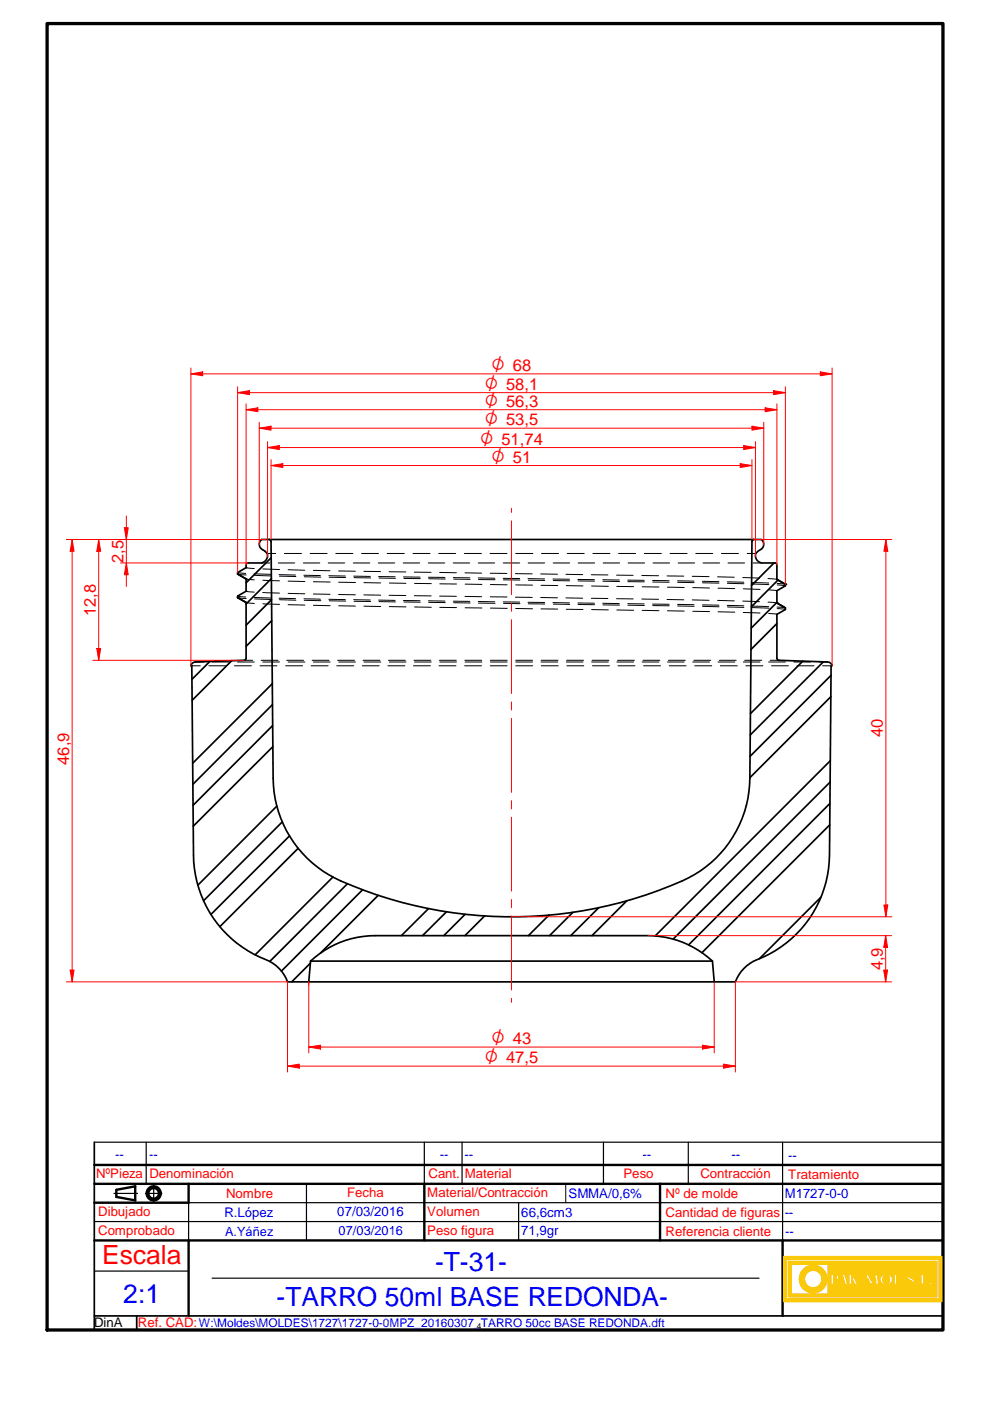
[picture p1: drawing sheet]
<svg xmlns="http://www.w3.org/2000/svg" width="210mm" height="297mm" viewBox="0 0 210 297" stroke-linecap="round" stroke-linejoin="round" font-family="sans-serif">
<path d="M10 5h190v277h-190z" fill="none" stroke="#000" stroke-width=".7"/>
<g fill="none" stroke="#000" stroke-width=".51">
<path d="M20 255h20M20 251h180M20 247h180M24.7 252.3v1.5M28.7 251.5v3M140 251v12M20 263h180M166 263v16"/>
<circle cx="32.6" cy="253" r="1.13"/>
<circle cx="32.6" cy="253" r="1.5"/>
</g>
<path d="M200 242.2v39.8h-180v-39.8M20 279h180M29 279v3" fill="none" stroke="#000" stroke-width=".36"/>
<g fill="none" stroke="#000" stroke-width=".25">
<path d="M20 259h180M24.2 253h5M30.8 253h3.5M31 242.2v8.8M32.6 251.3v3.5M40 255v8M65 251v12M98 242.2v8.8M110 255v8M128 242.2v8.8M146 242.2v8.8M166 242.2v20.8"/>
<path d="M20 269.5h20M45 271h116"/>
</g>
<g fill="#faca0a">
<path d="M166.2 266.4v9.5h33.5v-9.5zM166.8 267h32.4v8.4h-32.4z" fill-rule="evenodd"/>
<path d="M167.3 267.5v7.4h31.4v-7.4zM194.1 272.1a.3 .3 0 0 1 .6 0 .3 .3 0 0 1-.6 0zM195.3 270.2h.6v1.9h.9v.3h-1.5zM197.1 271.9h.5v.3l-.4 .1zM167.8 268h7.9v6.4h-7.9zM176.2 270.2h1.4l.4 .6-.1 .3-.3 .3h-.8v1h-.6zM178.6 270.2h.6l.7 2.2h-.7l-.2-.5h-.6l-.2 .5h-.2zM180 270.2h.7v.9l.7-.9h.4l-.6 .6 .8 1.6h-.7l-.5-1-.1 1h-.7zM182.1 271h.9v.3h-.9zM183.8 270.2h.3l.8 1.4 .8-1.4h.4l.3 2.2h-.7v-1.4l-.8 1.4h-.3l-.6-1.4-.2 1.4h-.4zM186.9 270.6a1.31 1.31 0 0 1 1.8-.4 1.31 1.31 0 0 1 .4 1.8 1.35 1.35 0 0 1-1.7 .4 1.35 1.35 0 0 1-.7-1.6zM189.6 270.2h.6v1.9h1v.3h-1.6zM192.5 270.4a.77 .77 0 0 1 .8-.3 .77 .77 0 0 1 .6 .7h-.3a.4 .4 0 0 0-.3-.5 .4 .4 0 0 0-.5 .4l.2 .1a1.15 1.15 0 0 1 1 1.1 .83 .83 0 0 1-.9 .5 .83 .83 0 0 1-.7-.8h.3a.45 .45 0 0 0 .2 .6 .45 .45 0 0 0 .6-.3l-.4-.4a.86 .86 0 0 1-.7-.7z" fill-rule="evenodd"/>
</g>
<path d="M176.2 270.2h1.2a.66 .66 0 0 1 .6 .7 .66 .66 0 0 1-.9 .5h-.3v1h-.6zM178.6 270.2h.6l.7 2.2h-.7l-.2-.5h-.6l-.2 .5h-.2zM180 270.2h.7v.9l.7-.9h.4l-.6 .6 .8 1.6h-.7l-.5-1-.1 1h-.7zM183.8 270.2h.3l.8 1.4 .8-1.4h.4l.3 2.2h-.7v-1.4l-.8 1.4h-.3l-.6-1.4-.2 1.4h-.4zM187.1 270.3a1.28 1.28 0 0 1 1.9 .2 1.28 1.28 0 0 1-.3 1.8 1.27 1.27 0 0 1-1.8-.2 1.27 1.27 0 0 1 .2-1.8zM193.1 270.1h.1M193.1 270.1l-.5 .2-.2 .5M193.2 270.1l.6 .3 .1 .4h-.3a.4 .4 0 0 0-.3-.5 .4 .4 0 0 0-.5 .4l.4 .2" fill="none" stroke="#faca0a" stroke-width=".36"/>
<circle cx="193.2" cy="270.9" r=".18" fill="#faca0a"/>
<path d="M193.2 270.9a.78 .78 0 0 1 .7 .5 .78 .78 0 0 1-.1 .8" fill="none" stroke="#faca0a" stroke-width=".36"/>
<circle cx="193.8" cy="272.2" r=".18" fill="#faca0a"/>
<path d="M193.8 272.2a.85 .85 0 0 1-.9 .1 .85 .85 0 0 1-.5-.7h.3v.4l.4 .2" fill="none" stroke="#faca0a" stroke-width=".36"/>
<circle cx="193.1" cy="272.2" r=".18" fill="#faca0a"/>
<path d="M193.5 271.9l-.4 .3" fill="none" stroke="#faca0a" stroke-width=".36"/>
<circle cx="193.5" cy="271.9" r=".18" fill="#faca0a"/>
<path d="M192.4 270.8l.3 .5 .7 .4 .1 .2" fill="none" stroke="#faca0a" stroke-width=".36"/>
<path d="M170.3 269.3a2.91 2.91 0 0 1 3.1-.9 2.91 2.91 0 0 1 2 2.6h-1a1.89 1.89 0 0 0-2.9-1.4 1.89 1.89 0 0 0 0 3.2 1.89 1.89 0 0 0 2.9-1.5h1a2.91 2.91 0 0 1-4 2.6 2.91 2.91 0 0 1-1.1-4.6z" fill-rule="evenodd" fill="#faca0a"/>
<path d="M170.6 269a2.91 2.91 0 0 1 3-.5 2.91 2.91 0 0 1 1.8 2.5h-1a1.89 1.89 0 0 0-2.9-1.4 1.89 1.89 0 0 0 0 3.2 1.89 1.89 0 0 0 2.9-1.5h1a2.91 2.91 0 0 1-4.2 2.5 2.91 2.91 0 0 1-.6-4.8z" fill="none" stroke="#faca0a" stroke-width=".36"/>
<path d="M176.8 270.3l.4 .1 .1 .3-.2 .5-.3 .1z" fill-rule="evenodd" fill="#faca0a"/>
<path d="M176.8 270.3a.46 .46 0 0 1 .5 .5 .46 .46 0 0 1-.5 .5z" fill="none" stroke="#faca0a" stroke-width=".36"/>
<path d="M178.7 270.7l.3 1h-.5z" fill="#faca0a"/>
<path d="M178.7 270.7l.3 1h-.5z" fill="none" stroke="#faca0a" stroke-width=".36"/>
<path d="M187.6 270.5a.75 .75 0 0 1 .9 .1 .75 .75 0 0 1 .1 .9v.3a.66 .66 0 0 1-.7 .4 1.07 1.07 0 0 1-.3-1.7z" fill-rule="evenodd" fill="#faca0a"/>
<g fill="none" stroke="#faca0a" stroke-width=".36">
<path d="M166.2 266.4h33.5v9.5h-33.5zM166.8 267h32.4v8.4h-32.4zM167.3 267.5h31.4v7.4h-31.4zM167.8 268h7.9v6.4h-7.9zM182.1 271h.9v.3h-.9zM187.6 270.5a.75 .75 0 0 1 .9 .1 .75 .75 0 0 1 .1 .9 .68 .68 0 0 1-.6 .7 .68 .68 0 0 1-.7-.7v-.6zM189.6 270.2h.6v1.9h1v.3h-1.6zM195.3 270.2h.6v1.9h.9v.3h-1.5z"/>
<circle cx="194.4" cy="272.1" r=".3"/>
<circle cx="197.4" cy="272.1" r=".3"/>
</g>
<path d="M20 242.2h180M40 255h160M90 242.2v8.8" fill="none" stroke="#000" stroke-width=".25"/>
<path d="M24.7 253.8l4 .7M28.7 251.5l-4 .8M40 251v4M90 251v12M40 263v16" fill="none" stroke="#000" stroke-width=".51"/>
<g fill="none" stroke="#000" stroke-width=".21">
<path d="M55.5 119.4h1.7M56.7 117.3h1.8M59 119.4h3.5M60.3 117.3h3.6M64.3 119.4h3.5M65.8 117.3h3.6M69.6 119.4h3.5M71.2 117.3h3.6M74.9 119.4h3.5M76.7 117.3h3.6M80.2 119.4h3.5M82.1 117.3h3.6"/>
<path d="M85.5 119.4h3.5M87.6 117.3h3.6M90.8 119.4h3.5M93 117.3h3.6M96.1 119.4h3.5M98.5 117.3h3.6M101.4 119.4h3.5M103.9 117.3h3.6M106.7 119.4h3.5M109.4 117.3h3.6M112 119.4h3.5M114.9 117.3h3.6"/>
<path d="M117.3 119.4h3.5M120.3 117.3h3.6M122.6 119.4h3.5M125.8 117.3h3.6M127.9 119.4h3.5M131.2 117.3h3.6M133.2 119.4h3.5M136.7 117.3h3.6M138.5 119.4h3.5M142.1 117.3h3.6M143.8 119.4h3.5M147.6 117.3h3.6"/>
<path d="M149.1 119.4h3.5M153 117.3h3.6M154.4 119.4h3.5M158.5 117.3h1.8M159.7 119.4h1.8M50.4 126.4h.1M50.4 121.4h.1M50.4 126.4l1.7 .2M50.4 121.4l1.7 .2M50.5 121.8l1.7 .1M50.5 126.7l1.7 .2M51.8 140h1.8"/>
<path d="M52.2 127.7l1.7 .3M52.2 122.7h.1M52.2 125.3h.1M52.2 120.4h.1M52.2 122.8l1.7 .1M52.2 125.4l1.7 .1M52.2 120.4l1.7 .1M53.9 126.7l3.5 .1M53.9 121.7l3.5 .1M54 122l3.5 .1M54 127l3.5 .1M55.4 140h3.6"/>
<path d="M55.7 125.6l3.6 .2M55.7 120.6l3.6 .2M55.8 128l3.5 .1M55.8 123l3.5 .1M59.2 126.8l3.5 .1M59.2 121.8l3.5 .1M59.3 122.2h3.5M59.3 127.1l3.5 .2M60.8 140h3.6M61.1 128.2l3.6 .1M61.1 123.2l3.6 .1M61.1 125.8l3.5 .1"/>
<path d="M61.1 120.8l3.5 .1M64.5 127h3.4M64.5 122h3.4M64.5 122.3l3.6 .1M64.5 127.3l3.6 .1M66.2 140h3.6M66.5 128.3l3.5 .1M66.5 123.3l3.5 .1M66.5 125.9l3.5 .1M66.5 120.9l3.5 .1M69.7 127.1h3.5M69.7 122.1h3.5"/>
<path d="M69.8 122.4h3.5M69.8 127.4h3.5M71.6 140h3.6M71.8 126l3.6 .1M71.8 121.1h3.6M71.8 128.4l3.6 .1M71.8 123.4l3.6 .1M75 127.1l3.5 .1M75 122.2h3.5M75.1 122.5h3.5M75.1 127.5h3.5M77 140h3.6"/>
<path d="M77.2 126.1l3.5 .1M77.2 121.1l3.5 .1M77.2 128.5l3.6 .1M77.2 123.5l3.6 .1M80.3 127.2l3.5 .1M80.3 122.2l3.5 .1M80.4 122.6h3.5M80.4 127.6h3.5M82.4 140h3.6M82.5 126.2l3.6 .1M82.5 121.2l3.6 .1M82.6 128.6l3.5 .1"/>
<path d="M82.6 123.6l3.5 .1M85.6 127.3l3.5 .1M85.6 122.3l3.5 .1M85.7 122.6l3.5 .1M85.7 127.6l3.5 .1M87.8 140h3.6M87.9 126.3h3.5M87.9 121.3h3.5M87.9 128.7l3.6 .1M87.9 123.7h3.6M90.9 122.4h3.5M90.9 127.4h3.5"/>
<path d="M90.9 122.7l3.5 .1M90.9 127.7l3.5 .1M93.2 140h3.6M93.2 126.4h3.6M93.2 121.4h3.6M93.3 128.8h3.5M93.3 123.8h3.5M96.2 122.5h3.5M96.2 127.5h3.5M96.2 122.8h3.5M96.2 127.8h3.5M98.6 140h3.6"/>
<path d="M98.6 126.4l3.6 .1M98.6 121.5h3.6M98.7 128.9h3.5M98.7 123.8l3.5 .1M101.4 122.5l3.5 .1M101.4 127.5l3.5 .1M101.5 122.9h3.5M101.5 127.9h3.5M104 126.5l3.5 .1M104 121.5l3.5 .1M104 140h3.6M104 128.9l3.6 .1"/>
<path d="M104 123.9l3.6 .1M106.7 122.6l3.5 .1M106.7 127.6l3.5 .1M106.8 122.9l3.5 .1M106.8 127.9l3.5 .1M109.3 126.6l3.6 .1M109.3 121.6l3.6 .1M109.4 129l3.5 .1M109.4 124l3.5 .1M109.4 140h3.6M112 122.7h3.5M112 127.7h3.5"/>
<path d="M112.1 123l3.4 .1M112.1 128l3.4 .1M114.7 126.7h3.5M114.7 121.7l3.5 .1M114.7 129.1h3.6M114.7 124.1h3.6M114.8 140h3.6M117.3 122.8h3.5M117.3 127.8h3.5M117.3 123.1h3.5M117.3 128.1h3.5M120 126.8h3.6"/>
<path d="M120 121.8h3.6M120.1 129.2h3.6M120.1 124.2h3.6M120.2 140h3.6M122.6 122.9h3.5M122.6 127.8l3.5 .1M122.6 123.2h3.5M122.6 128.2h3.5M125.4 126.9h3.5M125.4 121.9h3.5M125.5 129.2l3.5 .1M125.5 124.2l3.5 .1"/>
<path d="M125.6 140h3.6M127.8 122.9l3.5 .1M127.8 127.9l3.5 .1M127.9 123.2l3.5 .1M127.9 128.2l3.5 .1M130.8 126.9l3.5 .1M130.8 121.9l3.5 .1M130.8 129.3l3.6 .1M130.8 124.3l3.6 .1M131 140h3.6M133.1 123h3.5M133.1 128h3.5"/>
<path d="M133.2 123.3l3.5 .1M133.2 128.3l3.5 .1M136.1 127l3.6 .1M136.1 122l3.6 .1M136.2 129.4l3.6 .1M136.2 124.4l3.6 .1M136.4 140h3.6M138.4 123.1h3.5M138.4 128.1h3.5M138.5 123.4h3.4M138.5 128.4h3.4M141.5 127.1l3.5 .1"/>
<path d="M141.5 122.1l3.5 .1M141.6 129.5l3.5 .1M141.6 124.5l3.5 .1M141.8 140h3.6M143.7 123.1l3.5 .1M143.7 128.1l3.5 .1M143.7 123.5h3.5M143.7 128.5h3.5M146.8 127.2l3.6 .1M146.8 122.2l3.6 .1M146.9 129.6l3.6 .1M146.9 124.6l3.6 .1"/>
<path d="M147.2 140h3.5M149 123.3h3.5M149 128.2l3.5 .1M149 123.6h3.5M149 128.6l3.5 .1M152.2 127.3l3.5 .1M152.2 122.3l3.5 .1M152.3 129.7l3.6 .1M152.3 124.7l3.6 .1M152.6 140h3.5M154.3 123.4h3.5M154.3 128.4h3.5"/>
<path d="M154.3 123.7l3.5 .1M154.3 128.7l3.5 .1M157.5 127.4l3.6 .2M157.5 122.4l3.6 .2M157.6 129.9l3.6 .1M157.6 124.8l3.6 .2M158 140h3.5M159.5 123.5l3.5 .1M159.5 128.5l3.5 .1M159.6 123.8l3.5 .2M159.6 128.8l3.5 .1M162.9 127.7l1.8 .1"/>
<path d="M162.9 122.7l1.8 .1M163 130.1l1.8 .1M163 125.1l1.8 .1M163.4 140h1.8M164.8 127.8h.1M164.8 122.8h.1M164.8 122.9h.1M164.8 123.7l1.8 .2M164.8 128.7l1.8 .2M164.8 124l1.8 .2M164.8 129l1.8 .2M40.7 141.2h1.8"/>
<path d="M41.4 140.4h1.8M44.3 141.2h3.6M45 140.4h3.6M49.7 141.2h3.6M50.4 140.4h3.5M55.2 141.2h3.5M55.7 140.4h3.6M60.6 141.2h3.6M61.1 140.4h3.6M66 141.2h3.6M66.5 140.4h3.5M71.4 141.2h3.6"/>
<path d="M71.8 140.4h3.6M76.9 141.2h3.5M77.2 140.4h3.6M82.3 141.2h3.6M82.6 140.4h3.5M87.7 141.2h3.6M87.9 140.4h3.6M93.1 141.2h3.6M93.3 140.4h3.5M98.6 141.2h3.5M98.7 140.4h3.5M104 141.2h3.6"/>
<path d="M104 140.4h3.6M109.4 140.4h3.5M109.4 141.2h3.6M114.7 140.4h3.6M114.8 141.2h3.6M120.1 140.4h3.6M120.2 141.2h3.6M125.5 140.4h3.5M125.7 141.2h3.6M130.8 140.4h3.6M131.1 141.2h3.6M136.2 140.4h3.6"/>
<path d="M136.5 141.2h3.6M141.6 140.4h3.5M141.9 141.2h3.6M146.9 140.4h3.6M147.4 141.2h3.6M152.3 140.4h3.6M152.8 141.2h3.6M157.7 140.4h3.5M158.2 141.2h3.6M163 140.4h3.6M163.6 141.2h3.6M168.4 140.4h3.5"/>
<path d="M169.1 141.2h3.6M173.8 140.4h1.7M174.5 141.2h1.8M120 251v4"/>
</g>
<g fill="none" stroke="#000" stroke-width=".36">
<path d="M57.5 118.2l-5.3 5.4M159.9 114.4h1.6a1.3 1.3 0 0 1-.4 2.2 1.42 1.42 0 0 0-.8 1.5 1.42 1.42 0 0 0 1.2 1.3h3.1l.2 .4v3.1l1.8 1v.3l-1.8 1v2.6l1.8 1.1v.3l-1.8 1.1v9.5l.4 .2 10.3 .4 .5 .1 .5 .7h-.2l-.4 40.1a24.1 24.1 0 0 1-16.1 22.5 8.3 8.3 0 0 0-3.8 4.4h-4.5l-.4-4.4a20 20 0 0 0-13.7-5.4h-57.9a20 20 0 0 0-13.6 5.4M159.9 114.4h-.2l-.2 .4-.5 50.2a24.2 24.2 0 0 1-16.8 22.8 89.6 89.6 0 0 1-71.2-1.7 24 24 0 0 1-13.1-21.1l-.4-50.2-.1-.2-.3-.2M159.9 114.4h-104.4a1.3 1.3 0 0 0 .3 2.2 1.42 1.42 0 0 1 .9 1.5 1.42 1.42 0 0 1-1.2 1.3h-3.1l-.2 .4v.6l-1.8 1v.3l1.9 1.1M164.2 119.4l-4.8 4.7M50.4 121.7l.1 .1M50.4 126.7h.1M52.2 122.7v2.6l-1.8 1.1v.3l1.9 1.1M52.2 127.7v11.9l-.2 .3-10.6 .5-.5 .1-.4 .7h.2l.3 40.1a24.1 24.1 0 0 0 16.1 22.5 8.1 8.1 0 0 1 3.9 4.4h4.5l.4-4.4M57.6 122.7l-5.4 5.4M57.6 127.1l-5.4 5.4M57.6 131.6l-5.4 5.4"/>
<path d="M164.8 127.7l-5.5 5.5M164.8 132.2l-5.5 5.5M165 123l-5.6 5.7M44.5 140.3l-3.8 3.7M49.1 140.1l-8.4 8.4M57.8 144.9l-16.9 16.9M57.8 149.4l-16.9 16.9M57.8 153.8l-16.8 16.9M57.9 158.3l-16.9 16.9M170.3 140.2l-11.1 11.1M174.6 140.3l-15.5 15.5M176.2 147.7l-17.2 17.2"/>
<path d="M176.3 143.2l-17.2 17.2M58.7 170.9l-16.7 16.8M59.9 174.2l-16.7 16.8M61.4 177.2l-16.7 16.7M63.2 179.9l-16.6 16.6M176 174.9l-27.1 27.1M176 170.3l-30 30M176.1 165.8l-33.3 33.3M176.1 161.3l-37.1 37.1M70.6 185.9l-16.5 16.5M73.7 187.4l-16.5 16.5M76.9 188.7l-17.2 17.2"/>
<path d="M80.2 189.8l-12.2 12.3M90.9 192.6l-5.8 5.8M94.7 193.3l-5.1 5.1M98.7 193.8l-4.6 4.6M102.8 194.2l-4.2 4.2M116.4 194l-4.3 4.4M121.5 193.4l-4.9 5M127 192.4l-5.9 6M132.9 191l-7.3 7.4M174.1 190.2l-13 13.1M65.5 208.2h86M65.8 204.2l-3.9 4"/>
<path d="M65.9 203.8h85.2"/>
</g>
<g fill="#000">
<circle cx="50.4" cy="121.7" r=".18"/>
<circle cx="50.4" cy="126.7" r=".18"/>
<circle cx="166.6" cy="123.9" r=".18"/>
<circle cx="166.6" cy="128.9" r=".18"/>
</g>
<g fill="none" stroke="#f00" stroke-width=".21">
<path d="M15.3 114.4l.4 2.5h-.8zM55 115v.6M56.7 117.7v.4M108.5 107.8v.8M108.5 110.4v15.7M160.2 117.7v.4M162 115v.6M108.5 127.9v1.7M108.5 131.4v15.6M108.5 148.8v1.7M108.5 152.3v15.7M108.5 169.8v1.7"/>
<path d="M108.5 173.3v15.6M108.5 190.7v1.7M108.5 194.2v15.7M65.5 208.2v.7M108.5 211.7v.8"/>
</g>
<path d="M15.3 114.4l.4 2.5h-.8z" fill="#f00"/>
<path d="M14.9 205.7h.8l-.4 2.5z" fill="none" stroke="#f00" stroke-width=".21"/>
<path d="M14.9 205.7h.8l-.4 2.5z" fill="#f00"/>
<path d="M40.5 79.3l2.5-.5v.9zM14.1 114.4h41.4M15.3 114.4v93.8M14.1 208.2h46.9" fill="none" stroke="#f00" stroke-width=".21"/>
<path d="M40.5 79.3l2.5-.5v.9z" fill="#f00"/>
<path d="M174 78.8l2.5 .5-2.5 .4z" fill="none" stroke="#f00" stroke-width=".21"/>
<path d="M174 78.8l2.5 .5-2.5 .4z" fill="#f00"/>
<path d="M40.5 78v63.2M40.5 79.3h136M176.5 78v63.2M20.9 114.4l.5 2.5h-.9z" fill="none" stroke="#f00" stroke-width=".21"/>
<path d="M20.9 114.4l.5 2.5h-.9z" fill="#f00"/>
<path d="M20.5 137.5h.9l-.5 2.5z" fill="none" stroke="#f00" stroke-width=".21"/>
<path d="M20.5 137.5h.9l-.5 2.5z" fill="#f00"/>
<path d="M57.5 98.7l2.5-.4v.8zM19.7 114.4h35.8M20.9 114.4v25.6M19.7 140h32.1" fill="none" stroke="#f00" stroke-width=".21"/>
<path d="M57.5 98.7l2.5-.4v.8z" fill="#f00"/>
<path d="M157 98.3l2.5 .4-2.5 .4z" fill="none" stroke="#f00" stroke-width=".21"/>
<path d="M157 98.3l2.5 .4-2.5 .4z" fill="#f00"/>
<path d="M50.4 83.2l2.5-.4v.9zM57.5 97.5v16.9M57.5 98.7h102M159.5 97.5v16.9" fill="none" stroke="#f00" stroke-width=".21"/>
<path d="M50.4 83.2l2.5-.4v.9z" fill="#f00"/>
<path d="M164.1 82.8l2.5 .4-2.5 .5z" fill="none" stroke="#f00" stroke-width=".21"/>
<path d="M164.1 82.8l2.5 .4-2.5 .5z" fill="#f00"/>
<path d="M50.4 82v39.4M50.4 83.2h116.2M52.2 86.9l2.5-.4v.8zM166.6 82v41.9" fill="none" stroke="#f00" stroke-width=".21"/>
<path d="M52.2 86.9l2.5-.4v.8z" fill="#f00"/>
<path d="M162.3 86.5l2.5 .4-2.5 .4z" fill="none" stroke="#f00" stroke-width=".21"/>
<path d="M162.3 86.5l2.5 .4-2.5 .4z" fill="#f00"/>
<path d="M52.2 85.6v34.2M52.2 86.9h112.6M157.7 94.5l2.5 .4-2.5 .4zM164.8 85.6v34.2" fill="none" stroke="#f00" stroke-width=".21"/>
<path d="M157.7 94.5l2.5 .4-2.5 .4z" fill="#f00"/>
<path d="M56.7 94.9l2.5-.4v.8z" fill="none" stroke="#f00" stroke-width=".21"/>
<path d="M56.7 94.9l2.5-.4v.8z" fill="#f00"/>
<path d="M56.7 93.6v24.1M56.7 94.9h103.5M160.2 93.6v24.1M26.8 119.4l.4 2.5h-.8z" fill="none" stroke="#f00" stroke-width=".21"/>
<path d="M26.8 119.4l.4 2.5h-.8z" fill="#f00"/>
<path d="M26.4 111.9h.8l-.4 2.5z" fill="none" stroke="#f00" stroke-width=".21"/>
<path d="M26.4 111.9h.8l-.4 2.5z" fill="#f00"/>
<path d="M25.5 114.4h30.8M25.5 119.4h27.1M26.8 109.4v15M187.5 191.9h.8l-.4 2.5z" fill="none" stroke="#f00" stroke-width=".21"/>
<path d="M187.5 191.9h.8l-.4 2.5z" fill="#f00"/>
<path d="M187.9 114.4l.4 2.5h-.8z" fill="none" stroke="#f00" stroke-width=".21"/>
<path d="M187.9 114.4l.4 2.5h-.8z" fill="#f00"/>
<path d="M159.9 114.4h29.2M187.9 114.4v80M108.5 194.4h80.6M187.4 205.7h.9l-.4 2.5z" fill="none" stroke="#f00" stroke-width=".21"/>
<path d="M187.4 205.7h.9l-.4 2.5z" fill="#f00"/>
<path d="M187.9 198.4l.4 2.5h-.9z" fill="none" stroke="#f00" stroke-width=".21"/>
<path d="M187.9 198.4l.4 2.5h-.9z" fill="#f00"/>
<path d="M137.4 198.4h51.7M187.9 198.4v9.8M156 208.2h33.1M65.5 222l2.5-.4v.8z" fill="none" stroke="#f00" stroke-width=".21"/>
<path d="M65.5 222l2.5-.4v.8z" fill="#f00"/>
<path d="M149 221.6l2.5 .4-2.5 .4z" fill="none" stroke="#f00" stroke-width=".21"/>
<path d="M149 221.6l2.5 .4-2.5 .4z" fill="#f00"/>
<path d="M65.5 208.2v15M151.5 208.2v15M61 226l2.5-.4v.9zM65.5 222h86" fill="none" stroke="#f00" stroke-width=".21"/>
<path d="M61 226l2.5-.4v.9z" fill="#f00"/>
<path d="M153.5 225.6l2.5 .4-2.5 .5z" fill="none" stroke="#f00" stroke-width=".21"/>
<path d="M153.5 225.6l2.5 .4-2.5 .5z" fill="#f00"/>
<path d="M55 90.8l2.5-.4v.8zM61 208.2v19.1M156 208.2v19.1M61 226h95" fill="none" stroke="#f00" stroke-width=".21"/>
<path d="M55 90.8l2.5-.4v.8z" fill="#f00"/>
<path d="M159.5 90.4l2.5 .4-2.5 .4z" fill="none" stroke="#f00" stroke-width=".21"/>
<path d="M159.5 90.4l2.5 .4-2.5 .4z" fill="#f00"/>
<path d="M55 89.5v25.5M55 90.8h107M162 89.5v25.5" fill="none" stroke="#f00" stroke-width=".21"/>
<text font-size="5.6" fill="#f00" x="21.7" y="268.1">Escala</text>
<g font-size="5.6" fill="#00f">
<text x="92.3" y="269.4">-T-31-</text>
<text x="26.1" y="276.2">2:1</text>
<text x="58.7" y="276.9">-TARRO 50ml BASE REDONDA-</text>
</g>
<g font-size="3.9" fill="#f00">
<text x="102.8" y="82.6">O 58,1</text>
<text x="104.3" y="78.6">O 68</text>
<text x="102.8" y="86.3">O 56,3</text>
<text x="101.8" y="94.3">O 51,74</text>
<text x="102.8" y="90.2">O 53,5</text>
<text x="104.3" y="98.1">O 51</text>
<text x="104.3" y="221.4">O 43</text>
<text x="102.8" y="225.4">O 47,5</text>
</g>
<g font-size="3.5" fill="#f00">
<text x="26.2" y="119.3" transform="rotate(-90 26.2 119.3)">2,5</text>
<text x="20.3" y="130.6" transform="rotate(-90 20.3 130.6)">12,8</text>
<text x="187.3" y="156.3" transform="rotate(-90 187.3 156.3)">40</text>
<text x="14.7" y="162.2" transform="rotate(-90 14.7 162.2)">46,9</text>
<text x="187.2" y="205.7" transform="rotate(-90 187.2 205.7)">4,9</text>
</g>
<g font-size="2.8" fill="#00f">
<text x="24.4" y="245.7">--</text>
<text x="31.6" y="245.7">--</text>
<text x="93.3" y="245.7">--</text>
<text x="98.6" y="245.7">--</text>
<text x="136.3" y="245.7">--</text>
<text x="155.1" y="245.7">--</text>
<text x="167.2" y="245.9">--</text>
<text x="47.6" y="258">R.López</text>
<text x="71.5" y="257.9">07/03/2016</text>
<text x="110.6" y="257.9">66,6cm3</text>
<text x="120.6" y="254.1">SMMA/0,6%</text>
<text x="166.4" y="254">M1727-0-0</text>
<text x="166.4" y="257.9">--</text>
<text x="110.5" y="261.9">71,9gr</text>
<text x="166.5" y="262.1">--</text>
</g>
<g font-size="2.8" fill="#f00">
<text x="20.4" y="249.7">NºPieza</text>
<text x="31.7" y="249.7">Denominación</text>
<text x="90.9" y="249.7">Cant.</text>
<text x="98.6" y="249.7">Material</text>
<text x="132.2" y="249.7">Peso</text>
<text x="148.5" y="249.7">Contracción</text>
<text x="167.2" y="249.9">Tratamiento</text>
<text x="20.8" y="257.9">Dibujado</text>
<text x="47.9" y="254">Nombre</text>
<text x="73.6" y="253.8">Fecha</text>
<text x="90.6" y="257.9">Volumen</text>
<text x="90.6" y="253.9">Material/Contracción</text>
<text x="141.2" y="254">Nº de molde</text>
<text x="141.2" y="257.9">Cantidad de figuras</text>
<text x="20.8" y="261.9">Comprobado</text>
<text x="90.6" y="261.9">Peso figura</text>
<text x="141.2" y="262">Referencia cliente</text>
<text x="29.2" y="281.4">Ref. CAD:W:\Moldes\MOLDES\1727\1727-0-0MPZ_20160307_TARRO 50cc BASE REDONDA.dft</text>
</g>
<text font-size="2.8" x="20" y="281.4">DinA</text>
<g font-size="2.7" fill="#00f">
<text x="47.7" y="262">A.Yáñez</text>
<text x="71.8" y="261.9">07/03/2016</text>
</g>
<text font-size="1.7" x="101.1" y="281.7">4</text>
</svg>
